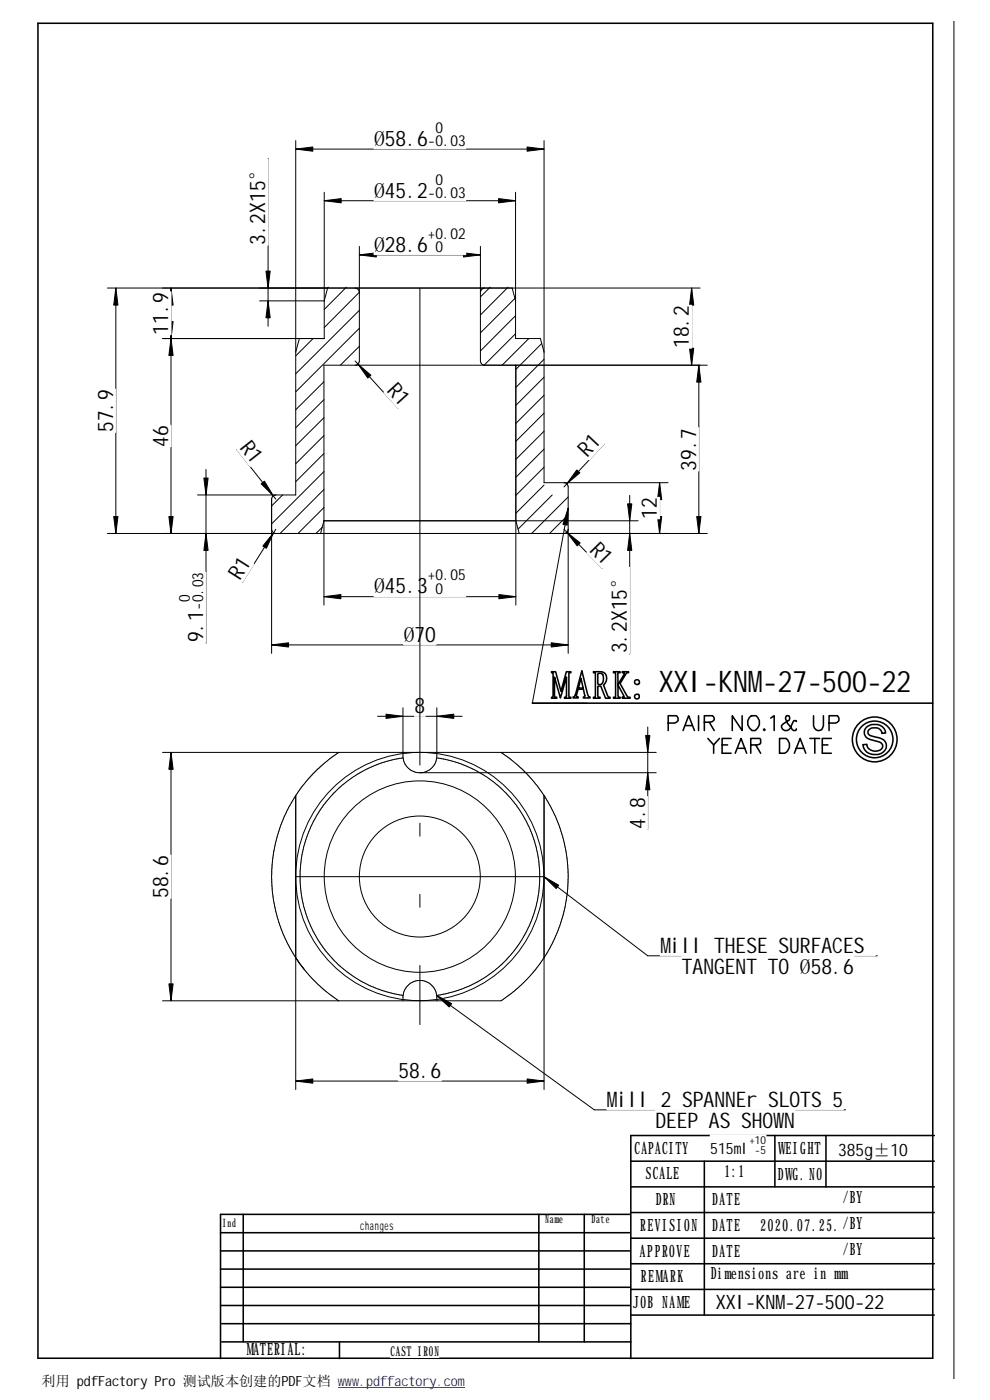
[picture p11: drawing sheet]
<svg xmlns="http://www.w3.org/2000/svg" width="297mm" height="420mm" viewBox="0 0 297 420" stroke-linecap="round" stroke-linejoin="round" font-family="sans-serif">
<g fill="none" stroke="#000" stroke-width=".3">
<path d="M286.2 6.5v407.4M80.4 47.6v50.3M88.7 42.2v106.3h-29.4M88.7 44.7h74.5M97.3 57.7v43.9h-48.5M154.7 57.7v43.9h7.4l1.1 4.1M163.2 42.2v102.7h37.2M97.3 60.2h57.4M107.8 76.5h36.3M107.8 74v34.3a1.27 1.27 0 0 1-1.2 1.3M144.1 74v34.3a1.27 1.27 0 0 0 1.3 1.3M32.2 86.4h177.9"/>
<path d="M34.8 86.4v73.7M51.3 86.4v73.7M98.3 86.4l-1 3.9h-19.4M98.6 86.2l-.4 .4M103.9 86.2l-6.6 6.7M106.6 86.4a1.34 1.34 0 0 1 1.2 1.3l-10.5 10.6M107.8 98.5l-19.1 19.1M107.8 93.1l-19.1 19.1M145.4 86.4a1.34 1.34 0 0 0-1.3 1.3M147.1 86.2l-3 2.9M152.4 86.2l-8.3 8.3M153.7 86.4l1 3.9"/>
<path d="M154.6 89.5l-10.5 10.4M154.7 94.7l-10.6 10.6M207.5 86.4v23.2M89.8 101.6l-1.1 4.1M93.9 101.6l-5.2 5.2M97.2 119.9l-8.5 8.5M97.2 114.6l-8.5 8.4M106.6 108.3l12.9 14.3M107.8 103.9l-5.7 5.7M154.7 100.2l-9.5 9.4M154.8 109.6v72M158.7 101.6l-8 8"/>
<path d="M162.5 103.1l-7.7 7.8M163.2 107.8l-8.4 8.5M163.2 113.2l-8.4 8.5M163.2 118.6l-8.4 8.5M209.7 109.6v50.5M212.2 109.6h-115v72M71 134.9l11.8 14.9M97.2 136.1l-8.5 8.5M97.2 130.7l-8.5 8.5M97.2 125.3l-8.5 8.5M163.2 124l-8.4 8.5M163.2 129.4l-8.4 8.5"/>
<path d="M163.2 134.8l-8.4 8.5M181.2 133.3l-12 12.8M61.8 140.9v52.1M81.5 158.8a1.27 1.27 0 0 0 1.3 1.3M82.8 148.5a1.25 1.25 0 0 0-1.3 1.3v46.3M82.8 158.8l-10.1 16M84.8 148.5l-3.3 3.3M96.7 158.2l-1.9 1.9M97.2 152.3l-7.8 7.8M97.2 146.9l-13.2 13.2M97.2 141.5l-15.7 15.7M154.8 156.3l1 3.8"/>
<path d="M163.2 140.2l-8.4 8.5M163.2 145.6l-8.4 8.5M165.7 148.5l-10.3 10.3M169.2 158.8l11.4 11.7M169.2 144.9a1.25 1.25 0 0 1 1.3 1.2v50M170.5 158.8a1.27 1.27 0 0 1-1.3 1.3M170.5 149.1l-11 11M170.5 154.5l-5.6 5.6M170.5 152.5l-10.8 58.5h16.4M188.9 148.7v47.6M191.5 156.3h-94.3l-1 3.8M197.9 144.9v15.2"/>
<path d="M32.2 160.1h180M97.2 179.1h57.6M81.5 193.5h89M113.3 215h25.4M120.9 212.4v14.8a5.1 5.1 0 0 0 4.7 4.7h71.3M131.1 212.4v14.8a5.1 5.1 0 0 1-4.7 4.7M194.4 218.2v30.7M48.8 225.8h148.1M51.3 225.8v74.6M88.7 238.7v88.3M101.6 225.8l-4 3-3.7 3.4-3.1 3.6-2.1 3a44.9 44.9 0 0 0-6.6 31.5l1.1 5 1.6 4.7 2 4.2 2.4 3.9M120.9 227.5a36 36 0 0 0-20.7 10.5l-4.2 5.2a36.5 36.5 0 0 0-5.7 15.8 38.6 38.6 0 0 0 .4 11.3 37.6 37.6 0 0 0 5.3 12.7l4.2 5.2a36.6 36.6 0 0 0 20.7 10.5"/>
<path d="M131 227.5a35.1 35.1 0 0 1 9.4 2.6l1.9 .9a36.3 36.3 0 0 1 12.5 10.5l1.2 1.7a36.4 36.4 0 0 1 5.7 15.3l.2 3a35.2 35.2 0 0 1-.9 9.8 36.9 36.9 0 0 1-5 11.7l-1.2 1.7a36.1 36.1 0 0 1-23.8 14l47.3 34.4h75.4M150.3 225.8l2.8 2 3.5 3 4.2 4.6a44.1 44.1 0 0 1 7.1 12.9l1.4 4.8 1 6.7a44 44 0 0 1-2.6 18.6l-2.7 6.2-1.8 2.8-2.7 3.8-5.2 5.4-5 3.8h-101.5M163.2 238.7v88.3M163.2 263.1l31.2 23.8h68.8M88.7 287.4l1 1.4M89.7 288.9l3.1 3.8 2.6 2.7 2.9 2.5 3.3 2.5M89.7 288.8l.2 .4M90.2 289.5l.2 .3M90.7 290.2l.3 .3M120.9 300.4a5.2 5.2 0 0 1 5.1-6.2 5.2 5.2 0 0 1 5.1 6.2M88.7 324.4h74.5"/>
<circle cx="125.9" cy="263.1" r="28.7"/>
<circle cx="125.9" cy="263.1" r="37.3"/>
<circle cx="125.9" cy="263.1" r="18.2"/>
</g>
<g fill="none" stroke="#000" stroke-width=".47">
<path d="M11.4 6.9l268.5 .1v400.6h-268.5zM159.7 211h120.2M165.5 201.6h1.2l1.6 5.9 1.6-5.9h1.4v.3l-.6 .1v.2v6.7l.1 .3 .5 .1v.2h-1.9v-.2l.4-.1 .2-.4v-5.6l-1.9 6.3-1.7-6.3v5.5l.1 .5 .5 .1v.2h-1.5v-.2l.3-.1 .1-.4v-6.7v-.2h-.4zM174.3 203.6l.7 2.9h-1.5zM174.6 201.3l1.6 6.8 .4 .9 .4 .2v.3h-2v-.3a.44 .44 0 0 0 .5-.3 .44 .44 0 0 0-.1-.5l-.4-1.6h-1.5l-.6 2v.2l.6 .2v.3h-1.5v-.3l.4-.2 .4-.9zM178.1 201.6a3.8 3.8 0 0 1 3.5 .5 2.49 2.49 0 0 1-.5 3.5l1 2.7a.91 .91 0 0 0 .9 1v.2h-1.3l-1.4-3.6h-.7l-.2 .2v2.7l.1 .4 .5 .1v.2h-1.9v-.2l.4-.1 .1-.4v-6.5l-.1-.4h-.4zM179.4 202.2l.2-.1a1.06 1.06 0 0 1 1.4 .9 2.11 2.11 0 0 1-.8 2.4h-.7l-.1-.3zM184.1 201.6h2v.3l-.7 .2v3.3a8.4 8.4 0 0 0 1.9-3.4l-.6-.1v-.3h1.9v.3l-.7 .2-1.8 3 1.8 3.4a.88 .88 0 0 0 1.2 .8v.2h-2.4v-.2l.5-.1v-.2l-1.8-3.4v3.1l.2 .5 .5 .1v.2h-2v-.2l.5-.1 .1-.3v-6.6l-.1-.4h-.5zM200.5 217h1.9a1.23 1.23 0 0 0 .8-1.9l-.3-.3h-2.4v4.4M204.9 219.2l1.7-4.4 1.8 4.4M205.7 217.8h1.9M209.6 214.8v4.4"/>
<path d="M211.3 216.7h1.8l.9-.4a.93 .93 0 0 0-.2-1.5h-2.5v4.4M212.8 216.7l1.5 2.5M222.7 214.8v4.4l-3-4.4v4.4M224.9 215.3l.5-.5h1.5a2.72 2.72 0 0 1-.3 4.4 2.05 2.05 0 0 1-2.2-1.7v-1.2zM229.3 218.7l-.2 .3 .2 .2 .3-.2M231.3 215.5l1-.7v4.4M238.9 216.5v-.2h-.7l-.8 1.5a1.48 1.48 0 0 1-1.4 1.5 1.48 1.48 0 0 1-1.5-1.5l2.2-1.5 .2-.5-.2-1h-.7l-.3 .5a5.6 5.6 0 0 0 2.5 3.9h.5l.2-.5M244.1 214.8v3a1.48 1.48 0 0 0 1.5 1.5 1.48 1.48 0 0 0 1.5-1.5v-3M248.8 217h1.9a1.24 1.24 0 0 0 .8-1.9l-.3-.3h-2.4v4.4M260.2 218.1a3.5 3.5 0 0 1 5.5 1.5v.4l-1.1 .1a2.27 2.27 0 0 0-1.9-1.7 2.27 2.27 0 0 0-2.3 1.1l.2 .8a6.2 6.2 0 0 0 3.6 1.3 2.44 2.44 0 0 1 1.8 2.6 2.44 2.44 0 0 1-2.3 2.2 3.5 3.5 0 0 1-4.7-2.9l1.1-.1a2.55 2.55 0 0 0 2.1 2 2.55 2.55 0 0 0 2.6-1.3 1.59 1.59 0 0 0-1.6-1.6l-.9-.3a2.74 2.74 0 0 1-3-2.7zM212.4 221.6l1.7 2 1.8-2M214.1 223.6v2.5"/>
<path d="M216.6 223.6h1.7M219.4 221.6h-2.7v4.5h2.7M220.6 226.1l1.7-4.5 1.7 4.5M221.3 224.6h2.3M225.3 223.6h1.9l.8-.3 .2-.2v-1.2l-.2-.3h-2.7v4.5M226.7 223.6l1.5 2.5M233.9 221.6h1.5a1.71 1.71 0 0 1 1.5 1.5 2.85 2.85 0 0 1-1.5 3h-1.5zM238.3 226.1l1.8-4.5 1.7 4.5M238.8 224.6h2.2M243 221.6h3M244.5 221.6v4.5M246.7 223.6h1.7"/>
<path d="M249.4 221.6h-2.7v4.5h2.7M189.3 356.2h91M189.3 348.5h91M211.3 348.5v46.2M232.5 340.8v15.4M247.8 340.8v15.4M280.3 340.8h-91v66.9M66.2 375.4h122.7M66.2 370h122.7M73 364.4v38.3M161.7 364.4v38.3M175.3 364.4v38.3"/>
<path d="M188.9 364.4h-122.7v43.3M189.3 363.9h91M189.3 371.6h91M189.3 379.3h91M66.2 391.8h122.7M66.2 386.3h122.7M66.2 380.9h122.7M66.5 397.3h122.8M189.3 387h91M189.3 394.7h91M66.5 402.7h122.8M101.9 402.7v5"/>
<circle cx="191.1" cy="204.7" r=".75"/>
<circle cx="191.1" cy="209.1" r=".75"/>
<circle cx="262.4" cy="221.9" r="6.7"/>
<circle cx="262.4" cy="221.9" r="5.5"/>
</g>
<g fill="#000" stroke="#000" stroke-width=".3">
<path d="M88.7 44.7l5.2-.6v1.3z" fill-rule="evenodd"/>
<path d="M97.3 60.2l5.1-.6v1.3z" fill-rule="evenodd"/>
<path d="M149.6 59.6l5.1 .6-5.1 .7z" fill-rule="evenodd"/>
<path d="M158.2 44.1l5 .6-5 .7z" fill-rule="evenodd"/>
<path d="M107.8 76.5l5.1-.6v1.2z" fill-rule="evenodd"/>
<path d="M139.1 75.9l5 .6-5 .6z" fill-rule="evenodd"/>
<path d="M34.8 86.4l.6 5.2h-1.3z" fill-rule="evenodd"/>
<path d="M51.3 86.4l.6 5.2h-1.2z" fill-rule="evenodd"/>
<path d="M50.7 96.5h1.2l-.6 5.1z" fill-rule="evenodd"/>
<path d="M79.8 81.4h1.3l-.7 5z" fill-rule="evenodd"/>
<path d="M80.4 90.3l.7 5.1h-1.3z" fill-rule="evenodd"/>
<path d="M207.5 86.4l.7 5.2h-1.3z" fill-rule="evenodd"/>
<path d="M51.3 101.6l.6 5.1h-1.2z" fill-rule="evenodd"/>
<path d="M107.4 109.3l3.9 3.3-.9 .9z" fill-rule="evenodd"/>
<path d="M206.9 104.5h1.3l-.7 5.1z" fill-rule="evenodd"/>
<path d="M209.7 109.6l.6 5.1h-1.3z" fill-rule="evenodd"/>
<path d="M34.1 155h1.3l-.6 5.1z" fill-rule="evenodd"/>
<path d="M50.7 155h1.2l-.6 5.1z" fill-rule="evenodd"/>
<path d="M61.2 143.5h1.2l-.6 5z" fill-rule="evenodd"/>
<path d="M78.4 145.2l.9-.8 2.7 4.4z" fill-rule="evenodd"/>
<path d="M170.5 152.5l-.3 5.1-1.3-.2z" fill-rule="evenodd"/>
<path d="M173.1 141.1l.9 .8-3.9 3.3z" fill-rule="evenodd"/>
<path d="M188.3 151.2h1.3l-.7 5.1z" fill-rule="evenodd"/>
<path d="M197.9 144.9l.6 5h-1.2z" fill-rule="evenodd"/>
<path d="M197.3 155h1.2l-.6 5.1z" fill-rule="evenodd"/>
<path d="M209 155h1.3l-.6 5.1z" fill-rule="evenodd"/>
<path d="M61.8 160.1l.6 5.1h-1.2z" fill-rule="evenodd"/>
<path d="M82.1 159.9l-2.2 4.6-1-.6z" fill-rule="evenodd"/>
<path d="M97.2 179.1l5.1-.7v1.3z" fill-rule="evenodd"/>
<path d="M149.7 178.4l5.1 .7-5.1 .6z" fill-rule="evenodd"/>
<path d="M170.1 159.8l4 3.1-.9 .9z" fill-rule="evenodd"/>
<path d="M188.9 160.1l.7 5.1h-1.3z" fill-rule="evenodd"/>
<path d="M81.5 193.5l5.1-.6v1.3z" fill-rule="evenodd"/>
<path d="M165.4 192.9l5.1 .6-5.1 .7z" fill-rule="evenodd"/>
<path d="M115.8 214.3l5.1 .7-5.1 .6z" fill-rule="evenodd"/>
<path d="M131.1 215l5-.7v1.3z" fill-rule="evenodd"/>
<path d="M51.3 225.8l.6 5.1h-1.2z" fill-rule="evenodd"/>
<path d="M193.7 220.7h1.3l-.6 5.1z" fill-rule="evenodd"/>
<path d="M194.4 231.9l.6 5.1h-1.3z" fill-rule="evenodd"/>
<path d="M163.2 263.1l4.4 2.6-.7 1z" fill-rule="evenodd"/>
<path d="M50.7 295.3h1.2l-.6 5.1z" fill-rule="evenodd"/>
<path d="M131 298.7l4.5 2.5-.7 1z" fill-rule="evenodd"/>
<path d="M88.7 324.4l5.2-.6v1.3z" fill-rule="evenodd"/>
<path d="M158.2 323.8l5 .6-5 .7z" fill-rule="evenodd"/>
</g>
<g fill="#fff" stroke="#fff" stroke-width=".3">
<path d="M119.5 318h12.9v6.4h-12.9z" fill-rule="evenodd"/>
<path d="M44.8 256.6h6.5v12.9h-6.5z" fill-rule="evenodd"/>
<path d="M187.9 239.1h6.5v9.7h-6.5z" fill-rule="evenodd"/>
<path d="M124.4 208.5h3.2v6.5h-3.2z" fill-rule="evenodd"/>
<path d="M176.1 165.9l4.6-4.5 4.5 4.5-4.6 4.6z" fill-rule="evenodd"/>
<path d="M182.5 170.3h6.4v25.8h-6.4z" fill-rule="evenodd"/>
<path d="M203.2 128.4h6.5v12.9h-6.5z" fill-rule="evenodd"/>
<path d="M191.4 149.3h6.5v6.4h-6.5z" fill-rule="evenodd"/>
<path d="M176.4 128.9l4.8 4.4-4.4 4.7-4.7-4.4z" fill-rule="evenodd"/>
<path d="M121.2 187.1h9.6v6.4h-9.6z" fill-rule="evenodd"/>
<path d="M112.2 171h27.5v8h-27.5z" fill-rule="evenodd"/>
<path d="M53.7 171.7h8.1v21h-8.1z" fill-rule="evenodd"/>
<path d="M70.7 165.9l5.5 3.4-3.5 5.5-5.4-3.5z" fill-rule="evenodd"/>
<path d="M71.1 135l5.1-4.1 3.9 5.1-5 4z" fill-rule="evenodd"/>
<path d="M44.8 127.6h6.5v6.5h-6.5z" fill-rule="evenodd"/>
<path d="M115.2 117.8l4.8-4.3 4.3 4.7-4.8 4.4z" fill-rule="evenodd"/>
<path d="M74 47.8h6.4v25.8h-6.4z" fill-rule="evenodd"/>
<path d="M112.2 68.4h27.5v8h-27.5z" fill-rule="evenodd"/>
<path d="M112.2 52.2h27.5v8h-27.5z" fill-rule="evenodd"/>
<path d="M112.2 36.7h27.5v8h-27.5z" fill-rule="evenodd"/>
<path d="M201 91.6h6.5v12.9h-6.5z" fill-rule="evenodd"/>
<path d="M44.8 87.6h6.5v12.9h-6.5z" fill-rule="evenodd"/>
<path d="M28.3 116.8h6.4v13h-6.4z" fill-rule="evenodd"/>
<path d="M108 366h10.1v3.6h-10.1z" fill-rule="evenodd"/>
<path d="M228.2 365h24.1v5.1h-24.1z" fill-rule="evenodd"/>
<path d="M214.8 387.6h50.6v6h-50.6z" fill-rule="evenodd"/>
<path d="M117.1 403.3h14.6v4.1h-14.6z" fill-rule="evenodd"/>
<path d="M251.5 342.3h20.9v5.3h-20.9z" fill-rule="evenodd"/>
<path d="M213.1 340.6h16.7v6.4h-16.7z" fill-rule="evenodd"/>
<path d="M197.7 199.9h75.8v8.9h-75.8z" fill-rule="evenodd"/>
<path d="M198.2 280.4h64.4v6.5h-64.4z" fill-rule="evenodd"/>
<path d="M204.6 286.9h51.6v6.4h-51.6z" fill-rule="evenodd"/>
<path d="M182.1 326.6h70.9v6.5h-70.9z" fill-rule="evenodd"/>
<path d="M196.6 333.1h41.9v6.5h-41.9z" fill-rule="evenodd"/>
</g>
<path d="M88.7 263.1h74.5" fill="none" stroke="#000" stroke-width=".3" stroke-dasharray="143.3 17.3 4.1 17.3" stroke-linecap="butt"/>
<path d="M126 86.4v221.2" fill="none" stroke="#000" stroke-width=".3" stroke-dasharray="143.3 17.3 4.1 17.3 4.1 17.3" stroke-linecap="butt"/>
<path d="M101.4 416.3h38.1" fill="none" stroke="#00f" stroke-width=".3"/>
<text font-size="8.9" x="197.7" y="207.6">XXI-KNM-27-500-22</text>
<g font-size="6.4">
<text x="112.2" y="43.8">Ø58.6</text>
<text x="112.2" y="59.4">Ø45.2</text>
<text x="79.6" y="73.6" transform="rotate(-90 79.6 73.6)">3.2X15°</text>
<text x="112.2" y="75.6">Ø28.6</text>
<text x="50.5" y="100.5" transform="rotate(-90 50.5 100.5)">11.9</text>
<text x="206.7" y="104.5" transform="rotate(-90 206.7 104.5)">18.2</text>
<text x="115.8" y="117.3" transform="rotate(48 115.8 117.3)">R1</text>
<text x="33.9" y="129.8" transform="rotate(-90 33.9 129.8)">57.9</text>
<text x="50.5" y="134.1" transform="rotate(-90 50.5 134.1)">46</text>
<text x="71.8" y="134.4" transform="rotate(52 71.8 134.4)">R1</text>
<text x="176.2" y="137.5" transform="rotate(-47 176.2 137.5)">R1</text>
<text x="208.9" y="141.3" transform="rotate(-90 208.9 141.3)">39.7</text>
<text x="197.1" y="155.7" transform="rotate(-90 197.1 155.7)">12</text>
<text x="176.7" y="165.3" transform="rotate(46 176.7 165.3)">R1</text>
<text x="72" y="174.3" transform="rotate(-58 72 174.3)">R1</text>
<text x="112.2" y="178.1">Ø45.3</text>
<text x="60.9" y="192.7" transform="rotate(-90 60.9 192.7)">9.1</text>
<text x="121.2" y="192.7">Ø70</text>
<text x="188.1" y="196.1" transform="rotate(-90 188.1 196.1)">3.2X15°</text>
<text x="124.4" y="214">8</text>
<text x="193.5" y="248.8" transform="rotate(-90 193.5 248.8)">4.8</text>
<text x="50.5" y="269.5" transform="rotate(-90 50.5 269.5)">58.6</text>
<text x="198.2" y="286">Mill THESE SURFACES</text>
<text x="204.6" y="292.4">TANGENT TO Ø58.6</text>
<text x="119.5" y="323.5">58.6</text>
<text x="182.1" y="332.2">Mill 2 SPANNEr SLOTS 5</text>
<text x="196.6" y="338.7">DEEP AS SHOWN</text>
</g>
<text font-size="6" x="214.8" y="392.7">XXI-KNM-27-500-22</text>
<text font-size="5.2" x="251.5" y="346.8">385g±10</text>
<g font-size="5.1">
<text x="190.4" y="346.2">CAPACITY</text>
<text x="233.5" y="346.2">W</text>
<text x="235.7" y="346.2">EIGHT</text>
<text x="193.8" y="353.9">SCALE</text>
<text x="217.4" y="353.3">1:1</text>
<text x="233.4" y="354">DW. NO</text>
<text x="237.8" y="354">G</text>
<text x="196.8" y="361.7">DRN</text>
<text x="213.7" y="361.7">DATE</text>
<text x="252.9" y="361.1">/BY</text>
<text x="192.1" y="369.4">REVISION</text>
<text x="213.7" y="369.4">DATE</text>
<text x="228.2" y="369.4">2020.07.25.</text>
<text x="252.9" y="368.9">/BY</text>
<text x="192" y="377.1">APPROVE</text>
<text x="213.7" y="377.1">DATE</text>
<text x="252.9" y="376.6">/BY</text>
<text x="213.2" y="383.9">Dimensions are in mm</text>
<text x="192.3" y="384.9">REMARK</text>
<text x="189.9" y="392.6">JOB NAME</text>
<text x="74" y="406.8">MATERIAL:</text>
</g>
<text font-size="4.7" x="213.1" y="346.3">515ml</text>
<g font-size="4.6">
<text x="130.6" y="39.8">0</text>
<text x="128.4" y="43.8">-0.03</text>
<text x="128.4" y="59.4">-0.03</text>
<text x="130.6" y="55.4">0</text>
<text x="128.4" y="71.7">+0.02</text>
<text x="130.6" y="75.6">0</text>
<text x="128.4" y="174.2">+0.05</text>
<text x="130.6" y="178.1">0</text>
<text x="57" y="180.8" transform="rotate(-90 57 180.8)">0</text>
<text x="61" y="183.1" transform="rotate(-90 61 183.1)">-0.03</text>
</g>
<text font-size="4.2" x="12.5" y="415.8">利用 pdfFactory Pro 测试版本创建的PDF文档 www.pdffactory.com</text>
<text font-size="4.1" x="117.1" y="406.8">CAST IRON</text>
<text font-size="3.6" x="108" y="369.1">changes</text>
<g font-size="3.5">
<text x="66.8" y="368.3">Ind</text>
<text x="163.6" y="367">Name</text>
<text x="177.5" y="367">Date</text>
</g>
<g font-size="3.3">
<text x="224.8" y="343.5">+10</text>
<text x="226.5" y="346.3">-5</text>
</g>
</svg>
